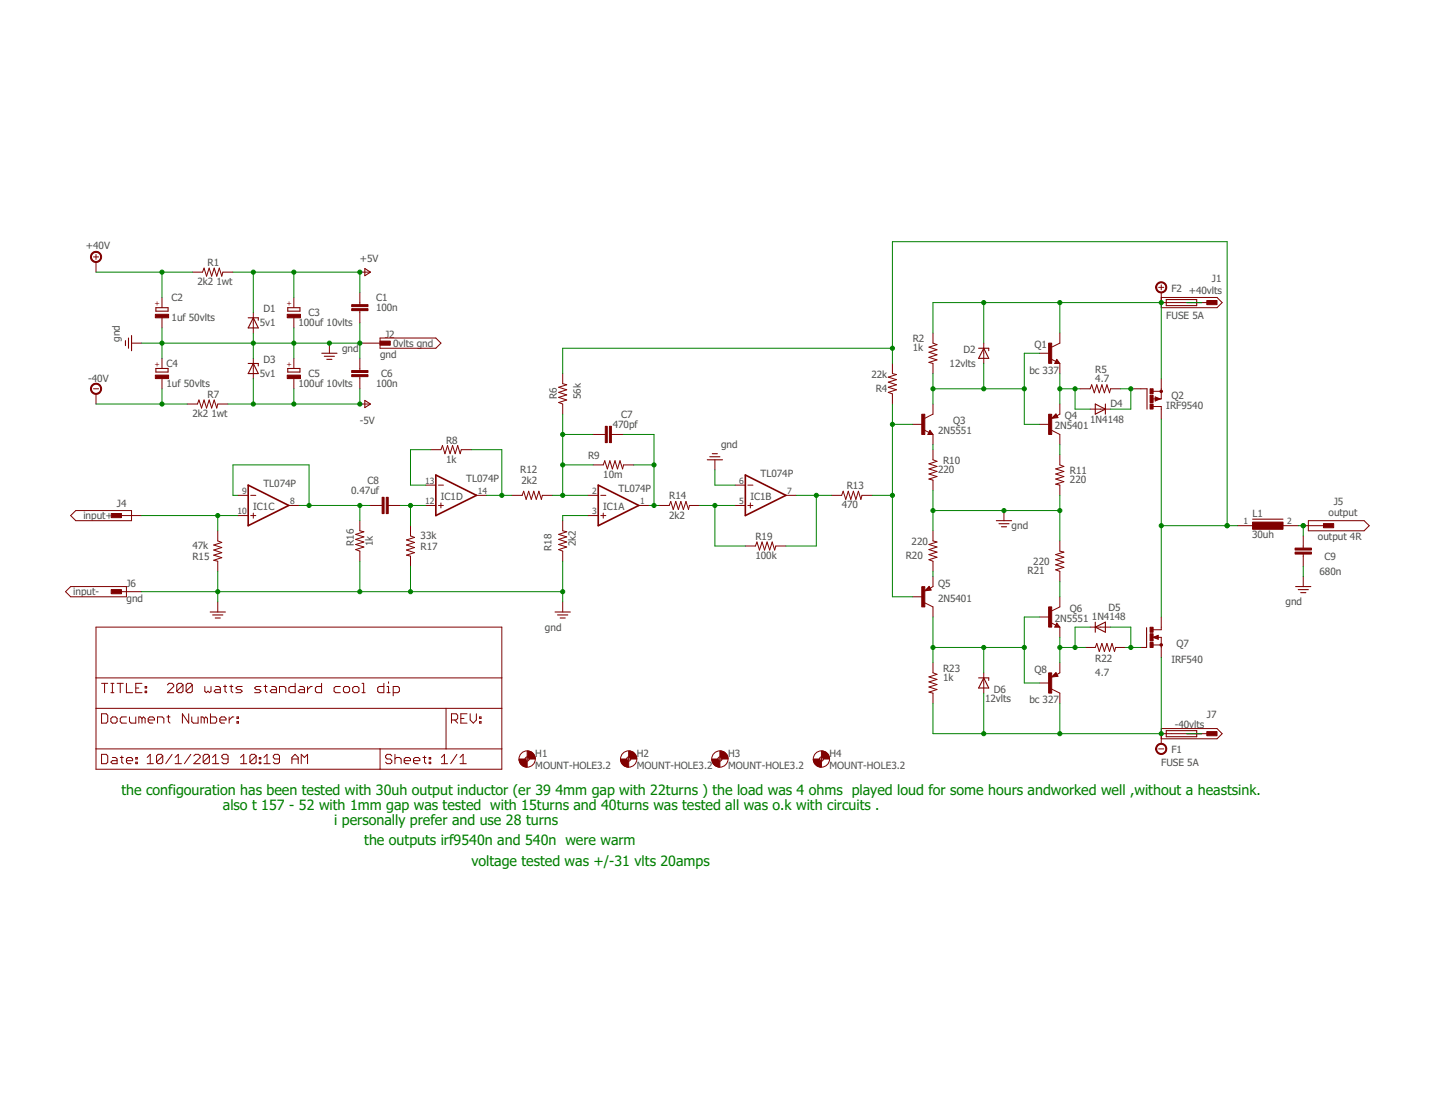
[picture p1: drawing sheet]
<svg xmlns="http://www.w3.org/2000/svg" width="279mm" height="216mm" viewBox="0 0 279 216" stroke-linecap="round" stroke-linejoin="round" font-family="sans-serif">
<g fill="none" stroke="#800000" stroke-width=".21">
<path d="M30.4 59.9h2.3v.7h-2.3zM56 59.9h2.4v.7h-2.4zM71 52.3l1.1 .7-1.1 .7zM227.1 58.3h5.9v1.2h-5.9zM24.4 66.3v1M25 65.8v2M25.6 65.3v3M30.4 71.7h2.3v.7h-2.3zM48.3 61.9h2v.5M48.3 70.8h2v.4M49.3 61.9l1 1.9h-2zM49.3 70.8l1 1.9h-2z"/>
<path d="M56 71.7h2.4v.7h-2.4zM62.7 68.8h2.9M63.1 69.4h2M63.6 70h1M71 78l1.1 .7-1.1 .7zM190.5 67.8h2v.5M191.5 67.8l1 2h-2zM205.8 70.4v.1h-.3l.3-.3 .3 .5h-.6M213.3 78.7l1.9 1-1.9 .9zM215.2 78.7v1.9M223.3 75.7v4M137.7 89.5h3"/>
<path d="M138.2 88.9h2M138.7 88.3h1M181.1 84.2l.1 .2h-.3l.2-.4 .4 .5h-.6M205.5 81.1h-.2l.2-.2 .3 .3-.8 .1 .5-.6 .3 .5M40.9 119.1h3M41.4 119.7h2M108.1 119.1h2.9M108.6 119.7h2M180.9 114.7h-.3l.3-.2 .2 .3-.8 .1 .6-.6 .3 .5M194 101.4h3M194.5 102h2M195 102.6h1"/>
<path d="M243.9 101.1h5.9M252.3 114.2h2.9M252.8 114.8h1.9M253.3 115.4h1M41.9 120.3h1M109.1 120.3h.9M190.5 132h2v.5M191.5 132l1 1.9h-2zM205.5 131.5h-.2l.2-.2 .3 .3-.8 .1 .5-.6 .3 .5M205.8 121.7v.2h-.3l.3-.4 .3 .5h-.6M213.3 122.1l1.9-1v2zM213.3 121.1v2"/>
<path d="M223.2 122.2v3.8M227.1 142.2h5.9v1.2h-5.9z"/>
</g>
<g fill="none" stroke="#800000" stroke-width=".19">
<path d="M18.2 50h1M18.7 49.5v1M18.7 51v2M31.5 57.9v2M37.5 53h1.9l.3-.8 .5 1.6 .5-1.6 .5 1.6 .5-1.6 .5 1.6 .5-1.6 .5 1.6 .2-.8h2M57.2 57.9v2M70.1 56.9v2.4M70.1 53h1.9M225.6 55.9h1M226.1 55.5v.9M226.1 56.9v3h10.9l1-1-1-1h-10.9M226.1 58.9h8.9"/>
<path d="M18.2 75.7h1M18.7 76.7v2M25.6 66.8h2M31.5 61.9v1.9M31.5 69.8v1.9M31.5 73.7v2M36.5 78.7h1.9l.3-.8 .5 1.5 .5-1.5 .5 1.5 .5-1.5 .5 1.5 .5-1.5 .5 1.5 .2-.7h2M49.3 60.9v3.9M49.3 69.8v3.9M57.2 61.9v1.9M57.2 69.8v1.9M57.2 73.7v2"/>
<path d="M64.1 66.8v2M70.1 60.5v2.4M70.1 69.8v2.3M70.1 73.3v2.4M70.1 78.7h1.9M70.1 66.8h3.9M74 65.8h10.9l1 1-1 1h-10.9zM109.6 72.7v2l.7 .2-1.5 .5 1.5 .5-1.5 .5 1.5 .5-1.5 .5 1.5 .5-1.5 .5 .8 .3v1.9M173.8 70.8v1.9l.7 .2-1.5 .5 1.5 .5-1.5 .5 1.5 .5-1.5 .5 1.5 .5-1.5 .5 .8 .3v2M181.7 78.7v1.9l-1.6 .8M181.7 64.8v2l.7 .3-1.5 .5 1.5 .5-1.5 .5 1.5 .5-1.5 .5 1.5 .5-1.5 .4 .8 .3v1.9M191.5 66.8v4"/>
<path d="M202.4 68.8h2M204.6 69.9l1 .5M205.8 70l.6 .8h-1zM206.4 64.8v2l-1.6 .8M206.4 70.8v1.9M206.4 78.7v1.9l-.6 .3M210.3 75.7h2l.3-.8 .5 1.6 .5-1.6 .4 1.6 .5-1.6 .5 1.6 .5-1.6 .5 1.6 .2-.8h2M212.3 79.7h3.9M220.2 75.7h3.1M224.3 77.7h.7M224.5 76.2h1.6M224.5 79.1h1.6v2.5"/>
<path d="M224.9 77.3l1 .4-1 .4zM226.1 73.7v4h-.2M46.4 96.4h1.9M48.8 96.4h1M49.3 99.9v1M56.2 98.4h2M72 98.4h2.4M75.6 98.4h2.4M82.9 98.4h2M82.9 94.4h2M83.9 87.5h2l.2-.8 .5 1.6 .5-1.6 .5 1.6 .5-1.6 .5 1.6 .5-1.6 .5 1.6 .2-.8h2M85.4 98.4h.9"/>
<path d="M85.4 94.4h.9M85.9 97.9v1M92.8 96.4h1.9M99.7 96.4h2l.3-.8 .4 1.6 .5-1.6 .5 1.6 .5-1.6 .5 1.6 .5-1.6 .5 1.6 .2-.8h2M114.5 96.4h2M115.5 84.6h2.4M115.5 90.5h2l.3-.8 .5 1.6 .4-1.6 .5 1.6 .5-1.6 .5 1.6 .5-1.6 .5 1.6 .2-.8h2M117 96.4h1M117.5 99.9v1M119 84.6h2.4M124.4 98.4h1.9M128.3 98.4h2l.3-.8 .5 1.6 .5-1.6 .5 1.6 .5-1.6 .5 1.6 .5-1.6 .4 1.6 .2-.8h2"/>
<path d="M139.2 89.5v2M143.1 98.4h2M143.1 94.4h2M145.6 98.4h1M145.6 94.4h1M146.1 97.9v1M153 96.4h2M161.9 96.4h2l.3-.8 .5 1.6 .5-1.6 .5 1.6 .5-1.6 .4 1.6 .5-1.6 .5 1.6 .2-.8h2M177.7 82.6h2M179.9 83.7l1 .5M181.1 83.8l.6 .8h-1zM181.7 84.6v2"/>
<path d="M181.7 87.5v2l.7 .3-1.5 .5 1.5 .5-1.5 .5 1.5 .5-1.5 .5 1.5 .5-1.5 .5 .8 .2v1.9M195.5 99.4v2M202.4 82.6h2M204.8 83.8l1.6 .8v2M205.6 80.6l.4 .7-1.2 .1zM206.4 88.5v2l.7 .3-1.6 .5 1.6 .5-1.6 .5 1.6 .5-1.6 .5 1.6 .5-1.6 .5 .9 .1v2M13.8 114.2h10.8v2h-10.8l-1-1zM13.8 100.4l1-1h10.8v2h-10.8zM23.6 100.4h4M23.6 115.2h4M42.4 103.3v2l.8 .3-1.6 .5 1.6 .5-1.6 .5 1.6 .5-1.6 .5 1.6 .5-1.6 .5 .8 .2v1.9M42.4 117.2v1.9"/>
<path d="M46.4 100.4h1.9M48.8 100.4h1M70.1 101.4v1.9l.7 .2-1.5 .5 1.5 .5-1.5 .5 1.5 .5-1.5 .5 1.5 .5-1.5 .5 .8 .3v2M79.9 102.3v2l.8 .3-1.6 .5 1.6 .5-1.6 .5 1.6 .5-1.6 .5 1.6 .5-1.6 .5 .8 .2v2M109.6 101.4v1.9l.7 .2-1.5 .5 1.5 .5-1.5 .5 1.5 .5-1.5 .5 1.5 .5-1.5 .5 .8 .3v2M109.6 117.2v1.9M114.5 100.4h2M117 100.4h1M145.1 106.3h2l.3-.8 .5 1.6 .5-1.6 .5 1.6 .5-1.6 .5 1.6 .4-1.6 .5 1.6 .2-.8h2M177.7 116.2h2M180.1 117.4l1.6 .8v1.9M180.9 114.2l.4 .7-1.2 .1z"/>
<path d="M181.7 103.3v2l.7 .2-1.5 .5 1.5 .5-1.5 .5 1.5 .5-1.5 .5 1.5 .5-1.5 .5 .8 .3v1.9M181.7 112.2v2l-.6 .3M206.4 105.3v2l.7 .2-1.6 .5 1.6 .5-1.6 .5 1.6 .5-1.6 .5 1.6 .4-1.6 .5 .9 .3v2M206.4 116.2v2l-1.6 .7M240.9 102.3h4M248.8 102.3h4M253.7 104.3v2.4M253.7 107.9v2.4M253.7 112.2v2M253.7 102.3h4M254.7 101.4h10.9l1 .9-1 1h-10.9zM18.7 122.1h79v27.7h-79z"/>
<path d="M18.7 137.9h79M18.7 132h79M19.8 139h.9l.3 .3v1.2l-.3 .3h-.9zM19.8 133h1.2M20.4 133v1.9M21.6 139.9l.3-.3h.6l.3 .3v.6l-.3 .3h-.6l-.3-.3zM21.6 133h.6M21.6 134.9h.6M21.9 133v1.9M22.8 133h1.2M23.4 133v1.9M24.6 133v1.9h1.2"/>
<path d="M24.6 139.6h-.9l-.3 .3v.6l.3 .3h.9M25.2 139.6v.9l.3 .3h.9v-1.2M26.4 133.9h.6M27.6 133h-1.2v1.9h1.2M27.6 139.9l-.3-.3h-.3v1.2M27.6 139.9l.3-.3 .4 .3v.9M27.6 139.9v.9M28.3 134.6h.3v.3h-.3zM28.3 133.6h.3v.3h-.3zM32.5 139.6h.6M32.6 133.3l.3-.3h.6l.3 .3v.3l-1.2 1.3h1.2M32.8 139.3v1.2l.3 .3"/>
<path d="M35.6 133.3l-.3-.3h-.6l-.3 .3v1.3M35.6 133.3v1.3l-.3 .3h-.6l-.3-.3M35.6 133.3l-1.2 1.3M36.7 139v1.8l-1.2-1.8v1.8M37.3 139.6v.9l.4 .3h.9v-1.2M37.4 133.3l-.3-.3h-.6l-.3 .3v1.3M37.4 133.3v1.3l-.3 .3h-.6l-.3-.3M37.4 133.3l-1.2 1.3M39.8 139.9l-.3-.3h-.3v1.2M39.8 139.9v.9M39.8 139.9l.3-.3 .3 .3v.9M39.9 133.6v1l.3 .3 .3-.3 .3 .3 .3-.3v-1"/>
<path d="M41 139v1.8h.9l.3-.3v-.6l-.3-.3h-.9M42 133.6h.6l.3 .3v1h-.9l-.3-.3 .3-.3h.9M43.5 133.6h.6M43.8 133.3v1.3l.3 .3M44.6 139.6v1.2M44.7 133.6h.6M45 133.3v1.3l.3 .3M45.5 139.6h-.3l-.6 .6M46.1 139.6h.3v.3h-.3zM47.2 133.6h-1l-.3 .3 .3 .4h.6l.4 .3-.4 .3h-.9M50.8 133.6h-.9l-.3 .3 .3 .4h.6l.3 .3-.3 .3h-.9M51.4 133.6h.6"/>
<path d="M51.7 133.3v1.3l.3 .3M52.9 133.6h.6l.3 .3v1h-.9l-.3-.3 .3-.3h.9M54.4 134.9v-1.3h.9l.3 .3v1M57.5 133v1.9h-.9l-.4-.3v-.7l.4-.3h.9M58.4 133.6h.6l.3 .3v1h-.9l-.3-.3 .3-.3h.9M59.9 133.6v1.3M60.8 133.6h-.3l-.6 .7M62.6 133v1.9h-.9l-.3-.3v-.7l.3-.3h.9M66.3 133.6h-1l-.3 .3v.7l.3 .3h1M66.9 133.9l.3-.3h.6l.3 .3v.7l-.3 .3h-.6l-.3-.3zM68.7 133.9l.3-.3h.6l.3 .3v.7l-.3 .3h-.6l-.3-.3zM70.5 133h.3v1.9"/>
<path d="M70.5 134.9h.6M74.7 133v1.9h-.9l-.3-.3v-.7l.3-.3h.9M75.4 134.9h.5M75.4 133.6h.2v1.3M75.6 132.7v.3M76.6 134.9h.9l.3-.3v-.7l-.3-.3h-.9v1.9M86.8 137.9v7.9M89.7 139.9h.6M90.9 139h-1.2v1.8h1.2M91.5 139v1.2l.7 .6 .6-.6v-1.2M93.4 139.6h.3v.3h-.3zM181.7 129v2l.7 .3-1.5 .5 1.5 .5-1.5 .5 1.5 .5-1.5 .5 1.5 .4-1.5 .5 .8 .2v2"/>
<path d="M191.5 131v3.9M202.4 133h2M202.4 120.1h2M204.6 121.2l1 .5M204.8 134.2l1.6 .7v2M205.6 130.9l.4 .8-1.2 .1zM205.8 121.3l.6 .8h-1zM206.4 122.1v2M206.4 129v2l-.6 .3M211.3 126h2l.3-.7 .4 1.5 .5-1.5 .5 1.5 .5-1.5 .5 1.5 .5-1.5 .5 1.5 .2-.8h2M212.3 122.1h3.9M222.1 126h1.1"/>
<path d="M224.5 125.6h1.6M224.5 124.1l1-.4v.8zM225.4 124.1h.7v3.9M226.1 120.1v2.5h-1.6M18.7 145.8h79M19.8 146.9h.9l.3 .3v1.2l-.3 .3h-.9zM21.9 147.5h.6l.3 .3v.9h-.9l-.3-.3 .3-.3h.9M23.4 147.5h.6M23.7 147.2v1.2l.3 .3M24.6 148.1h1.2v-.3l-.3-.3h-.6l-.3 .3v.6l.3 .3h.6M26.4 148.4h.3v.3h-.3zM26.4 147.5h.3v.3h-.3z"/>
<path d="M28.7 148.7h1.2M28.7 147.5l.6-.6v1.8M28.9 140.2h1.2v-.3l-.3-.3h-.6l-.3 .3v.6l.3 .3h.6M30.7 140.8v-1.2h.9l.3 .3v.9M31.7 147.2v1.2l-.3 .3h-.6l-.3-.3M31.7 147.2l-.3-.3h-.6l-.3 .3v1.2M31.7 147.2l-1.2 1.2M33.5 146.9l-1.2 1.8M34.1 148.7h1.2M34.1 147.5l.6-.6v1.8M37.1 146.9l-1.2 1.8M37.7 147.2l.4-.3h.6l.3 .3v.3l-1.3 1.2h1.3"/>
<path d="M40.8 147.2v1.2l-.3 .3h-.6l-.3-.3M40.8 147.2l-.3-.3h-.6l-.3 .3v1.2M40.8 147.2l-1.2 1.2M41.4 148.7h1.2M41.4 147.5l.6-.6v1.8M42.8 140.2h1.2v-.3l-.3-.3h-.6l-.3 .3v.6l.3 .3h.6M44.4 147.8h-.9l-.3-.3v-.3l.3-.3h.6l.3 .3v1.2l-.3 .3h-.6l-.3-.3M46.1 140.5h.3v.3h-.3zM46.8 148.7h1.2M46.8 147.5l.7-.6v1.8M49.9 147.2v1.2l-.3 .3h-.6l-.3-.3M49.9 147.2l-.3-.3h-.6l-.3 .3v1.2"/>
<path d="M49.9 147.2l-1.2 1.2M50.5 148.4h.3v.3h-.3zM50.5 147.5h.3v.3h-.3zM51.4 148.7h1.2M51.4 147.5l.6-.6v1.8M54.4 147.8h-.9l-.3-.3v-.3l.3-.3h.6l.3 .3v1.2l-.3 .3h-.6l-.3-.3M56.8 147.8h1.3M56.8 148.7v-1.2l.6-.6 .7 .6v1.2M58.7 148.7v-1.8l.6 .6 .6-.6v1.8M74 145.8v4M76.3 147.2l-.3-.3h-.6l-.3 .3v.3l.3 .3h.6l.3 .3v.3l-.3 .3h-.6l-.3-.3M76.9 147.8l.3-.3h.6l.3 .3v.9"/>
<path d="M76.9 146.9v1.8M78.7 148.1h1.2v-.3l-.3-.3h-.6l-.3 .3v.6l.3 .3h.6M80.5 148.1h1.2v-.3l-.3-.3h-.6l-.3 .3v.6l.3 .3h.6M82.3 147.5h.7M82.7 147.2v1.2l.3 .3M83.6 148.4h.3v.3h-.3zM83.6 147.5h.3v.3h-.3zM85.9 148.7h1.2M85.9 147.5l.6-.6v1.8M87.9 140.2h.9l.3-.3v-.6l-.3-.3h-.9v1.8M88.5 140.2l.6 .6M89 146.9l-1.2 1.8"/>
<path d="M89.6 148.7h1.2M89.6 147.5l.6-.6v1.8M93.4 140.5h.3v.3h-.3zM102.3 147.8h.7M102.6 147.4v.8M122 147.8h.8M122.4 147.4v.8M139.8 147.8h.8M140.2 147.4v.8M159.5 147.8h.8M159.9 147.4v.8M225.6 145.8h1"/>
<path d="M226.1 143.8h10.9l1-1-1-1h-10.9v3M226.1 142.8h8.9"/>
<circle cx="102.6" cy="147.8" r="1.59"/>
<circle cx="102.6" cy="147.8" r=".4"/>
<circle cx="122.4" cy="147.8" r="1.59"/>
<circle cx="122.4" cy="147.8" r=".4"/>
<circle cx="140.2" cy="147.8" r="1.59"/>
<circle cx="140.2" cy="147.8" r=".4"/>
<circle cx="159.9" cy="147.8" r="1.59"/>
<circle cx="159.9" cy="147.8" r=".4"/>
</g>
<path d="M225 77.5l.7 .2-.7 .2v-.2h.2M225.4 123.9l-.7 .2 .7 .2v-.2h-.2" fill="none" stroke="#800000" stroke-width=".25"/>
<g fill="#800000" stroke="#800000" stroke-width=".19">
<path d="M225.9 125.4h.4v.3h-.4z" fill-rule="evenodd"/>
<path d="M225.9 76h.4v.4h-.4z" fill-rule="evenodd"/>
<path d="M18 49.2a1.09 1.09 0 0 1 1.7 .3 1.09 1.09 0 0 1-.7 1.6 1.09 1.09 0 0 1-1.4-1.1h.2a.89 .89 0 0 1 1.2-.8 .89 .89 0 0 1 .3 1.5 .89 .89 0 0 1-1.5-.4v-.3h-.2z" fill-rule="evenodd"/>
<path d="M225.4 55.1a1.09 1.09 0 0 1 1.7 .4 1.09 1.09 0 0 1-.8 1.5 1.09 1.09 0 0 1-1.3-1.1h.2a.9 .9 0 0 1 1.3-.7 .9 .9 0 0 1 .2 1.5 .9 .9 0 0 1-1.5-.5v-.3h-.2z" fill-rule="evenodd"/>
<path d="M18 74.9a1.09 1.09 0 0 1 1.7 .3 1.09 1.09 0 0 1-.7 1.6 1.09 1.09 0 0 1-1.4-1.1h.2a.89 .89 0 0 1 1.2-.8 .89 .89 0 0 1 .3 1.4 .89 .89 0 0 1-1.5-.4v-.2h-.2z" fill-rule="evenodd"/>
<path d="M225.4 145a1.09 1.09 0 0 1 1.7 .3 1.09 1.09 0 0 1-.8 1.6 1.09 1.09 0 0 1-1.3-1.1h.2a.9 .9 0 0 1 1.3-.7 .9 .9 0 0 1 .2 1.5 .9 .9 0 0 1-1.5-.6v-.2h-.2z" fill-rule="evenodd"/>
<path d="M102.6 146.2a1.53 1.53 0 0 1 1.6 1.6h-1.2l-.1-.3-.3-.1z" fill-rule="evenodd"/>
<path d="M101.1 147.8h1.2l.1 .3 .2 .1v1.2a1.57 1.57 0 0 1-1.5-1.6z" fill-rule="evenodd"/>
<path d="M122.4 146.2a1.53 1.53 0 0 1 1.6 1.6h-1.2l-.1-.3-.3-.1z" fill-rule="evenodd"/>
<path d="M120.8 147.8h1.2l.1 .3 .3 .1v1.2a1.57 1.57 0 0 1-1.6-1.6z" fill-rule="evenodd"/>
<path d="M140.2 146.2a1.53 1.53 0 0 1 1.6 1.6h-1.2l-.1-.3-.3-.1z" fill-rule="evenodd"/>
<path d="M138.6 147.8h1.2l.1 .3 .3 .1v1.2a1.57 1.57 0 0 1-1.6-1.6z" fill-rule="evenodd"/>
<path d="M159.9 146.2a1.53 1.53 0 0 1 1.6 1.6h-1.2l-.1-.3-.3-.1z" fill-rule="evenodd"/>
<path d="M158.3 147.8h1.2l.1 .3 .3 .1v1.2a1.57 1.57 0 0 1-1.6-1.6z" fill-rule="evenodd"/>
</g>
<g fill="#800000" stroke="#800000" stroke-width=".19">
<path d="M223.9 125.1h.6v.9h-.6z"/>
<path d="M223.9 122.1h.6v1h-.6z"/>
<path d="M223.9 123.4h.6v1.4h-.6z"/>
<path d="M223.9 75.7h.6v1h-.6z"/>
<path d="M223.9 78.7h.6v.9h-.6z"/>
<path d="M223.9 77h.6v1.4h-.6z"/>
<path d="M179.5 80.6h.6v4h-.6z"/>
<path d="M179.5 114.2h.6v4h-.6z"/>
<path d="M55.9 73h2.6v.7h-2.6z"/>
<path d="M55.9 61.2h2.6v.7h-2.6z"/>
<path d="M30.2 61.2h2.6v.7h-2.6z"/>
<path d="M30.2 73h2.6v.7h-2.6z"/>
<path d="M68.5 72.1h3.1v.4h-3.1z"/>
<path d="M68.5 72.9h3.1v.4h-3.1z"/>
<path d="M68.5 59.3h3.1v.4h-3.1z"/>
<path d="M68.5 60.1h3.1v.4h-3.1z"/>
<path d="M252.2 107.5h3.1v.4h-3.1z"/>
<path d="M252.2 106.7h3.1v.4h-3.1z"/>
<path d="M257.7 101.9h2v.8h-2z"/>
<path d="M235 58.5h2v.8h-2z"/>
<path d="M235 142.4h2v.8h-2z"/>
<path d="M21.7 100h1.9v.8h-1.9z"/>
<path d="M74 66.4h2v.8h-2z"/>
<path d="M117.9 83h.3v3.2h-.3z"/>
<path d="M118.7 83h.3v3.2h-.3z"/>
<path d="M74.4 96.8h.4v3.2h-.4z"/>
<path d="M75.2 96.8h.4v3.2h-.4z"/>
<path d="M204.2 66.8h.6v3.9h-.6z"/>
<path d="M204.2 131h.6v3.9h-.6z"/>
<path d="M243.9 101.6h5.9v1.4h-5.9z"/>
<path d="M21.7 114.8h1.9v.8h-1.9z"/>
<path d="M204.2 80.6h.6v4h-.6z"/>
<path d="M204.2 118.2h.6v3.9h-.6z"/>
</g>
<path d="M48.3 94.4l7.9 4-7.9 3.9zM84.9 92.5l7.9 3.9-7.9 4zM116.5 94.4l7.9 4-7.9 3.9zM145.1 92.5l7.9 3.9-7.9 4z" fill="none" stroke="#800000" stroke-width=".32"/>
<g fill="none" stroke="#008000" stroke-width=".19">
<path d="M18.7 53h18.8M31.5 53v4.9M45.4 53h24.7v3.9M49.3 53v7.9M57.2 53v4.9M191.5 58.9v7.9M206.4 58.9v5.9M231 58.9h3M18.7 78.7h17.8M27.6 66.8h42.5M31.5 63.8v6M31.5 75.7v3"/>
<path d="M49.3 64.8v5M49.3 73.7v5M57.2 63.8v6M57.2 75.7v3M70.1 62.9v6.9M70.1 75.7v3h-25.7M173.8 70.8v-23.7h65.1v55.2M173.8 78.7v37.5h3.9M173.8 67.8h-64.2v4.9M181.7 75.7h17.7M181.7 64.8v-5.9h44.4v14.8M181.7 72.7v6"/>
<path d="M191.5 70.8v4.9M202.4 68.8h-3v13.8h3M206.4 72.7v6M206.4 75.7h3.9M209.3 75.7v4h3M218.2 75.7h2v4h-4M46.4 96.4h-1v-5.9h14.8v7.9M58.2 98.4h13.8M70.1 98.4v3M78 98.4h4.9M79.9 98.4v3.9M83.9 87.5h-4v6.9h3"/>
<path d="M91.8 87.5h5.9v8.9M94.7 96.4h5M107.6 96.4h6.9M109.6 80.6v15.8M109.6 90.5h5.9M109.6 84.6h5.9M121.4 84.6h5.9v13.8M123.4 90.5h3.9M126.3 98.4h2M136.2 98.4h6.9M139.2 91.5v2.9h3.9M139.2 98.4v7.9h5.9"/>
<path d="M155 96.4h6.9M158.9 96.4v9.9h-5.9M169.8 96.4h4M173.8 82.6h3.9M181.7 86.6v.9M181.7 95.4v7.9M181.7 99.4h24.7M206.4 86.6v1.9M206.4 96.4v8.9M226.1 81.6v38.5M27.6 115.2h82M27.6 100.4h18.8"/>
<path d="M42.4 100.4v2.9M42.4 111.2v6M70.1 109.3v5.9M79.9 110.3v4.9M109.6 109.3v7.9M114.5 100.4h-4.9v1M181.7 111.2v1M206.4 113.2v3M226.1 102.3h14.8M252.8 102.3h.9v2M253.7 110.3v1.9M181.7 126h17.7"/>
<path d="M181.7 120.1v8.9M191.5 126v5M191.5 134.9v7.9M202.4 120.1h-3v12.9h3M206.4 126h4.9M206.4 124.1v4.9M206.4 136.9v5.9M212.3 122.1h-3v3.9M216.2 122.1h4v3.9M219.2 126h2.9M226.1 128v14.8h-44.4v-5.9M231 142.8h3"/>
</g>
<g fill="#008000" stroke="#008000" stroke-width=".19">
<circle cx="220.2" cy="126" r=".4"/>
<circle cx="206.4" cy="75.7" r=".4"/>
<circle cx="209.3" cy="75.7" r=".4"/>
<circle cx="199.4" cy="126" r=".4"/>
<circle cx="191.5" cy="126" r=".4"/>
<circle cx="181.7" cy="126" r=".4"/>
<circle cx="191.5" cy="75.7" r=".4"/>
<circle cx="199.4" cy="75.7" r=".4"/>
<circle cx="181.7" cy="75.7" r=".4"/>
<circle cx="173.8" cy="82.6" r=".4"/>
<circle cx="173.8" cy="96.4" r=".4"/>
<circle cx="206.4" cy="99.4" r=".4"/>
<circle cx="195.5" cy="99.4" r=".4"/>
<circle cx="181.7" cy="99.4" r=".4"/>
<circle cx="31.5" cy="66.8" r=".4"/>
<circle cx="49.3" cy="66.8" r=".4"/>
<circle cx="57.2" cy="66.8" r=".4"/>
<circle cx="64.1" cy="66.8" r=".4"/>
<circle cx="70.1" cy="66.8" r=".4"/>
<circle cx="42.4" cy="115.2" r=".4"/>
<circle cx="70.1" cy="115.2" r=".4"/>
<circle cx="79.9" cy="115.2" r=".4"/>
<circle cx="109.6" cy="115.2" r=".4"/>
<circle cx="31.5" cy="53" r=".4"/>
<circle cx="206.4" cy="58.9" r=".4"/>
<circle cx="191.5" cy="58.9" r=".4"/>
<circle cx="226.1" cy="58.9" r=".4"/>
<circle cx="206.4" cy="142.8" r=".4"/>
<circle cx="191.5" cy="142.8" r=".4"/>
<circle cx="226.1" cy="142.8" r=".4"/>
<circle cx="31.5" cy="78.7" r=".4"/>
<circle cx="253.7" cy="102.3" r=".4"/>
<circle cx="57.2" cy="53" r=".4"/>
<circle cx="70.1" cy="53" r=".4"/>
<circle cx="49.3" cy="53" r=".4"/>
<circle cx="57.2" cy="78.7" r=".4"/>
<circle cx="70.1" cy="78.7" r=".4"/>
<circle cx="49.3" cy="78.7" r=".4"/>
<circle cx="158.9" cy="96.4" r=".4"/>
<circle cx="139.2" cy="98.4" r=".4"/>
<circle cx="109.6" cy="90.5" r=".4"/>
<circle cx="109.6" cy="96.4" r=".4"/>
<circle cx="109.6" cy="84.6" r=".4"/>
<circle cx="97.7" cy="96.4" r=".4"/>
<circle cx="60.2" cy="98.4" r=".4"/>
<circle cx="70.1" cy="98.4" r=".4"/>
<circle cx="79.9" cy="98.4" r=".4"/>
<circle cx="42.4" cy="100.4" r=".4"/>
<circle cx="127.3" cy="90.5" r=".4"/>
<circle cx="127.3" cy="98.4" r=".4"/>
<circle cx="226.1" cy="102.3" r=".4"/>
<circle cx="238.9" cy="102.3" r=".4"/>
<circle cx="173.8" cy="67.8" r=".4"/>
<circle cx="220.2" cy="75.7" r=".4"/>
<circle cx="209.3" cy="126" r=".4"/>
<circle cx="206.4" cy="126" r=".4"/>
</g>
<g font-size="2.8" fill="#008000">
<text x="23.6" y="154.7">the configouration has been tested with 30uh output inductor (er 39</text>
<text x="108.2" y="154.7">4mm gap with 22turns ) the load was 4 ohms played loud for some hours andworked well ,without a heastsink.</text>
<text x="43.4" y="157.6">also t 157 - 52 with 1mm gap was tested with 15turns and 40turns was tested all was o.k with circuits .</text>
<text x="65.1" y="160.6">i personally prefer and use 28 turns</text>
<text x="70.9" y="164.6">the outputs irf9540n and 540n were warm</text>
<text x="91.8" y="168.5">voltage tested was +/-31 vlts 20amps</text>
</g>
<g font-size="1.9" fill="#505050">
<text x="16.7" y="48.5">+40V</text>
<text x="40.4" y="51.8">R1</text>
<text x="70.1" y="51">+5V</text>
<text x="33.4" y="58.5">C2</text>
<text x="38.4" y="55.5">2k2</text>
<text x="42.2" y="55.5">1wt</text>
<text x="73.2" y="58.6">C1</text>
<text x="228.1" y="56.8">F2</text>
<text x="231.5" y="57.3">+40vlts</text>
<text x="236" y="55">J1</text>
<text x="33.4" y="62.5">1uf 50vlts</text>
<text x="50.6" y="63.5">5v1</text>
<text x="51.3" y="60.8">D1</text>
<text x="58.1" y="63.5">100uf 10vlts</text>
<text x="60.1" y="61.5">C3</text>
<text x="73.2" y="60.6">100n</text>
<text x="75" y="65.8">J2</text>
<text x="227.1" y="62.2">FUSE 5A</text>
<text x="23.3" y="66.6" transform="rotate(-90 23.3 66.6)">gnd</text>
<text x="32.4" y="71.4">C4</text>
<text x="51.3" y="70.6">D3</text>
<text x="66.6" y="68.5">gnd</text>
<text x="74" y="69.8">gnd</text>
<text x="76.5" y="67.6">0vlts gnd</text>
<text x="177.7" y="68.4">1k</text>
<text x="177.7" y="66.6">R2</text>
<text x="184.9" y="71.4">12vlts</text>
<text x="187.6" y="68.7">D2</text>
<text x="201.4" y="67.8">Q1</text>
<text x="17.2" y="74.4">-40V</text>
<text x="32.4" y="75.3">1uf 50vlts</text>
<text x="40.4" y="77.5">R7</text>
<text x="50.6" y="73.4">5v1</text>
<text x="58.1" y="75.3">100uf 10vlts</text>
<text x="60.1" y="73.3">C5</text>
<text x="73.2" y="75.4">100n</text>
<text x="74.2" y="73.4">C6</text>
<text x="108.4" y="77.7" transform="rotate(-90 108.4 77.7)">R6</text>
<text x="113.1" y="77.7" transform="rotate(-90 113.1 77.7)">56k</text>
<text x="169.7" y="73.5">22k</text>
<text x="170.5" y="76.3">R4</text>
<text x="200.4" y="72.7">bc 337</text>
<text x="213.3" y="74.3">4.7</text>
<text x="213.3" y="72.6">R5</text>
<text x="228.1" y="77.7">Q2</text>
<text x="37.5" y="81.2">2k2</text>
<text x="41.2" y="81.2">1wt</text>
<text x="70.1" y="82.6">-5V</text>
<text x="119.3" y="83.3">470pf</text>
<text x="121" y="81.3">C7</text>
<text x="185.6" y="82.6">Q3</text>
<text x="205.4" y="83.6">2N5401</text>
<text x="207.3" y="81.6">Q4</text>
<text x="212.3" y="82.4">1N4148</text>
<text x="216.2" y="79.3">D4</text>
<text x="227.1" y="79.6">IRF9540</text>
<text x="86.8" y="86.4">R8</text>
<text x="114.5" y="89.3">R9</text>
<text x="140.4" y="87.2">gnd</text>
<text x="182.6" y="84.6">2N5551</text>
<text x="51.3" y="94.8">TL074P</text>
<text x="71.6" y="94.1">C8</text>
<text x="86.8" y="90.1">1k</text>
<text x="90.8" y="93.9">TL074P</text>
<text x="101.3" y="92.1">R12</text>
<text x="101.5" y="94.2">2k2</text>
<text x="117.5" y="93.1">10m</text>
<text x="120.4" y="95.8">TL074P</text>
<text x="148.1" y="92.9">TL074P</text>
<text x="164.9" y="95.3">R13</text>
<text x="182.6" y="92.1">220</text>
<text x="183.6" y="90.3">R10</text>
<text x="208.3" y="94.1">220</text>
<text x="208.3" y="92.3">R11</text>
<text x="16.2" y="101">input+</text>
<text x="22.8" y="98.8">J4</text>
<text x="49.3" y="99.3">IC1C</text>
<text x="68.3" y="96.1">0.47uf</text>
<text x="85.9" y="97.3">IC1D</text>
<text x="117.5" y="99.3">IC1A</text>
<text x="130.3" y="101">2k2</text>
<text x="130.3" y="97.2">R14</text>
<text x="146.1" y="97.3">IC1B</text>
<text x="163.9" y="99">470</text>
<text x="243.9" y="100.6">L1</text>
<text x="258.7" y="100.4">output</text>
<text x="259.7" y="98.4">J5</text>
<text x="37.5" y="106.9">47k</text>
<text x="68.9" y="106.3" transform="rotate(-90 68.9 106.3)">R16</text>
<text x="72.6" y="106.3" transform="rotate(-90 72.6 106.3)">1k</text>
<text x="81.9" y="104.9">33k</text>
<text x="81.9" y="107.1">R17</text>
<text x="107.4" y="107.3" transform="rotate(-90 107.4 107.3)">R18</text>
<text x="112.1" y="106.3" transform="rotate(-90 112.1 106.3)">2k2</text>
<text x="147.1" y="105.1">R19</text>
<text x="177.5" y="106.1">220</text>
<text x="197" y="103">gnd</text>
<text x="243.8" y="104.7">30uh</text>
<text x="256.6" y="105.1">output 4R</text>
<text x="37.5" y="109.1">R15</text>
<text x="147.1" y="108.9">100k</text>
<text x="176.4" y="108.8">R20</text>
<text x="200.1" y="111.8">R21</text>
<text x="201.2" y="110">220</text>
<text x="256.9" y="111.9">680n</text>
<text x="257.9" y="109">C9</text>
<text x="14.3" y="115.8">input-</text>
<text x="24.6" y="117.2">gnd</text>
<text x="24.6" y="114.2">J6</text>
<text x="182.6" y="117.2">2N5401</text>
<text x="182.6" y="114.2">Q5</text>
<text x="208.3" y="119.1">Q6</text>
<text x="215.8" y="118.9">D5</text>
<text x="250.3" y="117.9">gnd</text>
<text x="106.1" y="122.8">gnd</text>
<text x="205.4" y="121.1">2N5551</text>
<text x="212.6" y="120.7">1N4148</text>
<text x="183.6" y="130.8">R23</text>
<text x="201.4" y="131">Q8</text>
<text x="213.3" y="131.6">4.7</text>
<text x="213.3" y="128.8">R22</text>
<text x="228.1" y="129">IRF540</text>
<text x="229.1" y="126">Q7</text>
<text x="183.6" y="132.6">1k</text>
<text x="191.8" y="136.6">12vlts</text>
<text x="193.5" y="134.8">D6</text>
<text x="200.4" y="136.9">bc 327</text>
<text x="228.7" y="141.6">-40vlts</text>
<text x="235" y="139.9">J7</text>
<text x="104.2" y="149.7">MOUNT-HOLE3.2</text>
<text x="104.2" y="147.3">H1</text>
<text x="124" y="149.7">MOUNT-HOLE3.2</text>
<text x="124" y="147.3">H2</text>
<text x="141.8" y="149.7">MOUNT-HOLE3.2</text>
<text x="141.8" y="147.3">H3</text>
<text x="161.5" y="149.7">MOUNT-HOLE3.2</text>
<text x="161.5" y="147.3">H4</text>
<text x="226.1" y="149.1">FUSE 5A</text>
<text x="228.1" y="146.7">F1</text>
</g>
<g font-size="1.7" fill="#505050">
<text x="82.8" y="94.2">13</text>
<text x="143.9" y="94.2">6</text>
<text x="46.2" y="100.1">10</text>
<text x="47.1" y="96.2">9</text>
<text x="56.5" y="98.1">8</text>
<text x="82.8" y="98.1">12</text>
<text x="93" y="96.2">14</text>
<text x="115.3" y="96.2">2</text>
<text x="115.3" y="100.1">3</text>
<text x="124.6" y="98.1">1</text>
<text x="143.9" y="98.1">5</text>
<text x="153.3" y="96.2">7</text>
<text x="242.1" y="102.1">1</text>
<text x="250.6" y="102.1">2</text>
</g>
<g font-size="1.4" fill="#800000">
<text x="31.1" y="59.6" transform="rotate(-90 31.1 59.6)">+</text>
<text x="56.8" y="59.6" transform="rotate(-90 56.8 59.6)">+</text>
<text x="31.1" y="71.4" transform="rotate(-90 31.1 71.4)">+</text>
<text x="56.8" y="71.4" transform="rotate(-90 56.8 71.4)">+</text>
</g>
</svg>
